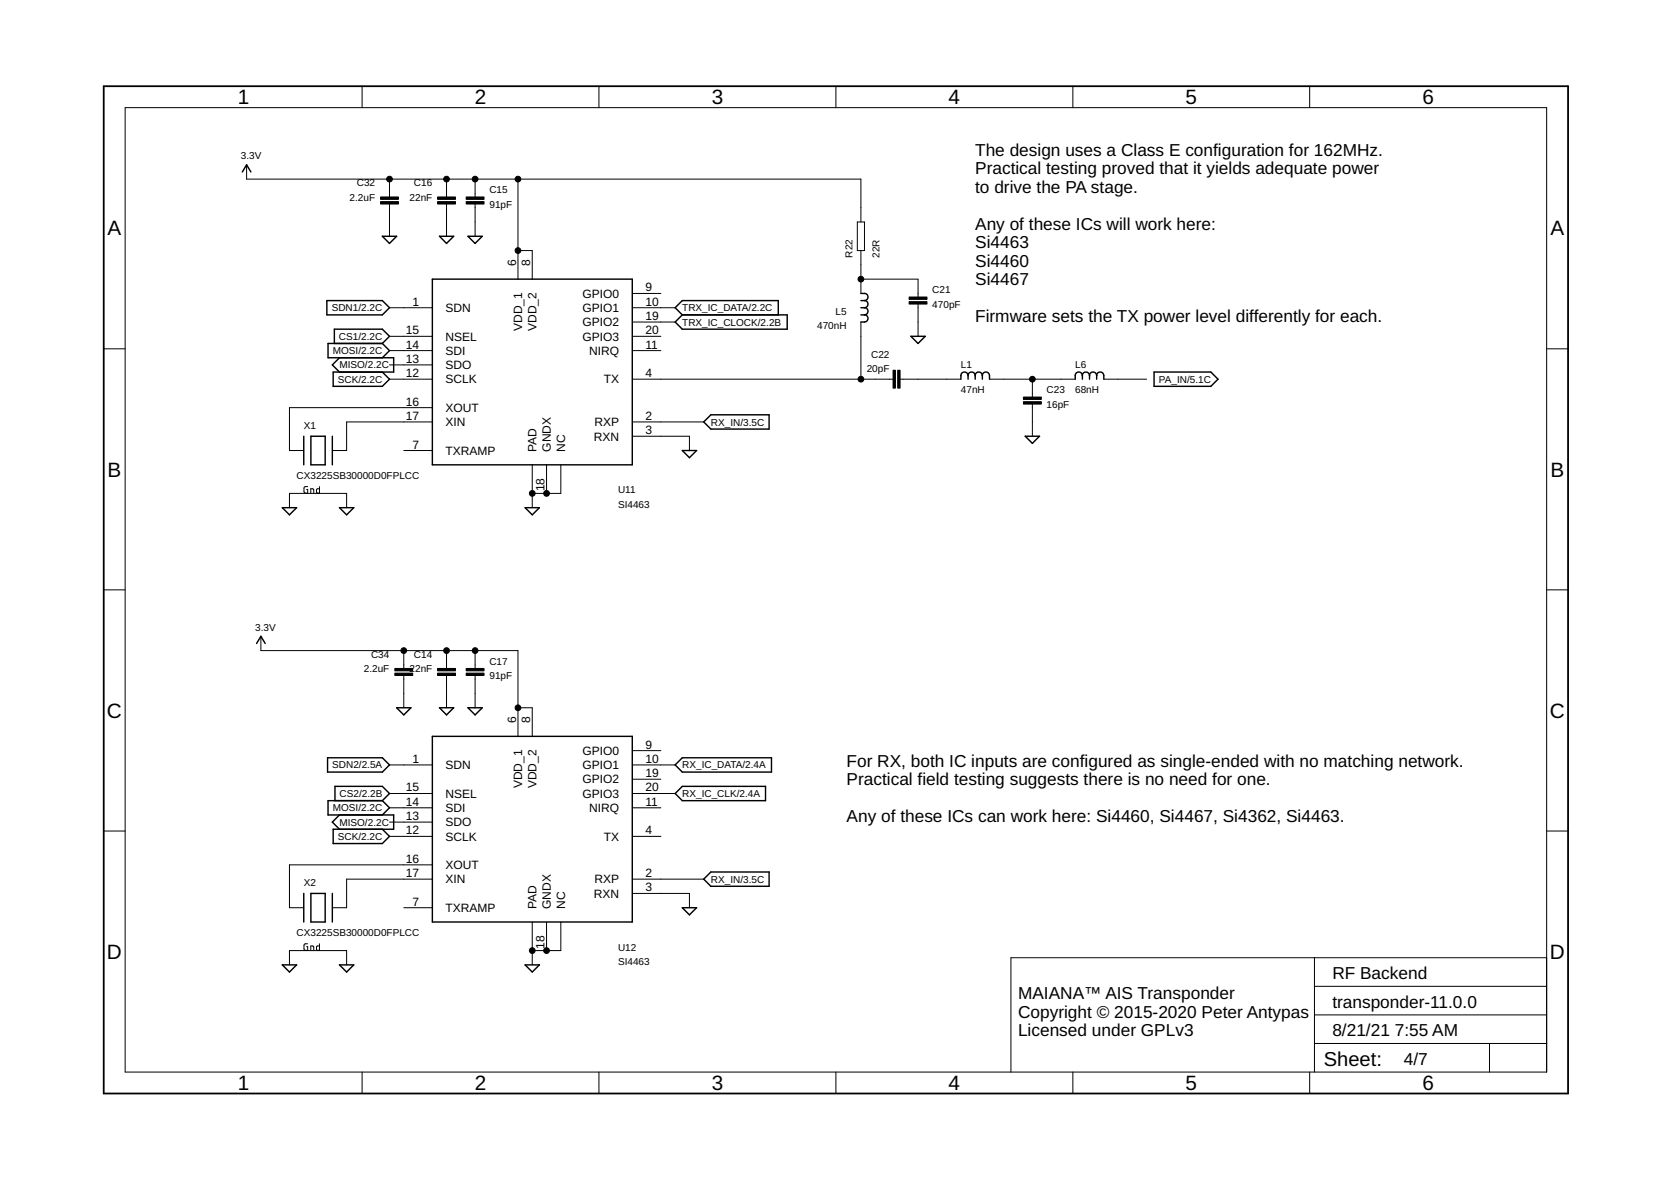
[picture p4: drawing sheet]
<svg xmlns="http://www.w3.org/2000/svg" width="297mm" height="210mm" viewBox="0 0 297 210" stroke-linecap="round" stroke-linejoin="round" font-family="sans-serif">
<g fill="none" stroke="#000" stroke-width=".25">
<path d="M43.1 30.6l.7-1.3 .8 1.3M58.1 53.4h9.9l1.2 1.3-1.2 1.3h-9.9zM68 42h2.5l-1.3 1.3zM76.9 49.6h35.5v33h-35.5zM78.1 42h2.5l-1.2 1.3zM83.2 42h2.5l-1.2 1.3zM121.3 56h18.6v2.5h-18.6l-1.3-1.3zM121.3 56l-1.3-1.3 1.3-1.3h17v2.6M153 52.2h.7a.63 .63 0 0 1 .6 .6 .63 .63 0 0 1-.6 .6M153 56h.7M153 53.4h.7M153 54.7h.7"/>
<path d="M153.7 53.4a.63 .63 0 0 1 .6 .7 .63 .63 0 0 1-.6 .6M153.7 54.7a.63 .63 0 0 1 .6 .6 .63 .63 0 0 1-.6 .7M153.7 56a.63 .63 0 0 1 .6 .6 .63 .63 0 0 1-.6 .6h-.7M161.9 59.8h2.6l-1.3 1.2zM54 77.5v5.1M55.3 77.5h2.5v5.1h-2.5zM59.1 77.5v5.1M59.4 61v-2.5h8.6l1.2 1.3-1.2 1.2M60.3 63.6l-1.2 1.3 1.2 1.2M68 61h-9.7v2.6h11.7v2.5h-10.8v2.6h8.8l1.2-1.3-1.2-1.3M68 61l1.2 1.3-1.2 1.3M125.1 75l1.3-1.3h10.3v2.6h-10.3z"/>
<path d="M172.1 66.8a.63 .63 0 0 0-.7-.7 .63 .63 0 0 0-.6 .7v.6M172.1 66.8a.63 .63 0 0 1 .6-.7 .63 .63 0 0 1 .7 .7M172.1 66.8v.6M173.4 66.8a.63 .63 0 0 1 .6-.7 .63 .63 0 0 1 .6 .7M173.4 66.8v.6M174.6 66.8a.63 .63 0 0 1 .7-.7 .63 .63 0 0 1 .6 .7v.6M174.6 66.8v.6M182.2 77.5h2.6l-1.3 1.3zM192.4 66.8a.63 .63 0 0 0-.6-.7 .63 .63 0 0 0-.7 .7v.6M192.4 66.8a.63 .63 0 0 1 .6-.7 .63 .63 0 0 1 .7 .7M192.4 66.8v.6M193.7 66.8a.63 .63 0 0 1 .6-.7 .63 .63 0 0 1 .6 .7"/>
<path d="M193.7 66.8v.6M194.9 66.8a.63 .63 0 0 1 .7-.7 .63 .63 0 0 1 .6 .7v.6M194.9 66.8v.6M205.1 66.1h10.1l1.3 1.3-1.3 1.3h-10.1zM50.2 90.2h2.5l-1.2 1.3zM60.3 90.2h2.6l-1.3 1.3zM93.3 90.2h2.6l-1.3 1.3zM121.3 80.1h2.5l-1.2 1.2zM45.6 114.4l.8-1.3 .7 1.3M58.2 134.7h9.8l1.2 1.3-1.2 1.2h-9.8zM70.5 125.8h2.5l-1.2 1.3zM76.9 130.9h35.5v33h-35.5z"/>
<path d="M78.1 125.8h2.5l-1.2 1.3zM83.2 125.8h2.5l-1.2 1.3zM120 136l1.3-1.3h15.8v2.5h-15.8zM54 158.8v5.1M55.3 158.8h2.5v5.1h-2.5zM59.1 158.8v5.1M59.5 142.3v-2.5h8.5l1.2 1.2-1.2 1.3M60.3 144.8l-1.2 1.3 1.2 1.3M68 142.3h-9.7v2.5h11.7v2.6h-10.8v2.5h8.8l1.2-1.2-1.2-1.3M68 142.3l1.2 1.3-1.2 1.2M120 141l1.3-1.2h14.8v2.5h-14.8zM125.1 156.3l1.3-1.3h10.3v2.5h-10.3z"/>
<path d="M50.2 171.5h2.5l-1.2 1.3zM60.3 171.5h2.6l-1.3 1.3zM93.3 171.5h2.6l-1.3 1.3zM121.3 161.3h2.5l-1.2 1.3z"/>
</g>
<g fill="none" stroke="#000" stroke-width=".18">
<path d="M22.2 19.1h252.7v171.4h-252.7zM64.4 15.3v3.8M106.5 15.3v3.8M148.6 15.3v3.8M190.7 15.3v3.8M232.8 15.3v3.8M43.8 29.3v2.5h109.2v7.7M69.2 31.8v3.2M69.2 36.3v5.7M79.4 31.8v3.2M79.4 36.3v5.7M84.5 31.8v3.2"/>
<path d="M84.5 36.3v5.7M92.1 31.8v17.8M152.4 39.5h1.3v5h-1.3zM69.2 54.7h7.7M69.2 59.8h7.7M92.1 44.5h2.5v5.1M112.4 54.7h7.6M112.4 52.2h5.1M112.4 59.8h5.1M112.4 57.2h7.6M153 44.5v7.7M153 57.2v10.2"/>
<path d="M153 49.6h10.2v3.2M163.2 54.1v5.7M18.4 62h3.8M69.2 67.4h7.7M69.2 62.3h7.7M69.2 64.9h7.7M76.9 75h-15.3v5.1h-2.5M76.9 72.5h-25.4v7.6h2.5M112.4 75h12.7M112.4 77.5h10.2v2.6M112.4 67.4h46.3M112.4 62.3h5.1"/>
<path d="M160 67.4h10.8M175.9 67.4h15.2M183.5 67.4v3.1M183.5 71.8v5.7M196.2 67.4h7.6M274.9 62h3.8M51.5 90.2v-2.5h10.1v2.5M54.7 86.5l-.6 .1-.1 .8 .2 .2 .5 .1v-.7h-.2M55.2 87.7v-.8l.5 .1 .1 .7M56.8 86.5v1.2l-.4-.1-.1-.1v-.5l.5-.1M71.8 80.1h5.1M94.6 82.6v7.6"/>
<path d="M97.2 82.6v5.1M99.7 82.6v5.1h-5.1M18.4 104.8h3.8M46.4 113.1v2.5h45.7v15.3M71.8 115.6v3.2M79.4 115.6v3.2M84.5 115.6v3.2M274.9 104.8h3.8M69.2 136h7.7M71.8 120.1v5.7M79.4 120.1v5.7M84.5 120.1v5.7"/>
<path d="M92.1 125.8h2.5v5.1M112.4 136h7.6M112.4 133.4h5.1M112.4 138.5h5.1M18.4 147.7h3.8M69.2 148.7h7.7M69.2 141h7.7M69.2 143.6h7.7M69.2 146.1h7.7M76.9 156.3h-15.3v5h-2.5M76.9 153.7h-25.4v7.6h2.5M112.4 156.3h12.7"/>
<path d="M112.4 158.8h10.2v2.5M112.4 148.7h5.1M112.4 141h7.6M112.4 143.6h5.1M274.9 147.7h3.8M51.5 171.5v-2.5h10.1v2.5M54.7 167.7l-.6 .2-.1 .8 .2 .2h.5v-.6h-.2M55.2 168.9v-.8l.5 .1 .1 .7M56.8 167.7v1.2h-.4l-.1-.2v-.5l.5-.1M71.8 161.3h5.1M94.6 163.9v7.6M97.2 163.9v5.1"/>
<path d="M99.7 163.9v5.1h-5.1M233.7 170.2v20.3M233.7 175.3h41.2M274.9 170.2h-95.2v20.3M64.4 190.5v3.9M106.5 190.5v3.9M148.6 190.5v3.9M190.7 190.5v3.9M232.8 190.5v3.9M233.7 185.5h41.2M233.7 180.4h41.2M264.8 185.5v5"/>
</g>
<path d="M18.4 15.3h260.3v179.1h-260.3z" fill="none" stroke="#000" stroke-width=".32"/>
<g fill="#000" stroke="#000" stroke-width=".18">
<path d="M67.6 35h3.2v.4h-3.2zM67.6 35.8h3.2v.5h-3.2zM77.8 35h3.2v.4h-3.2zM77.8 35.8h3.2v.5h-3.2zM82.9 35h3.1v.4h-3.1zM82.9 35.8h3.1v.5h-3.1zM161.6 52.8h3.2v.4h-3.2zM161.6 53.6h3.2v.4h-3.2zM158.7 65.8h.5v3.2h-.5zM159.6 65.8h.4v3.2h-.4zM181.9 70.6h3.2v.4h-3.2zM181.9 71.4h3.2v.4h-3.2z"/>
<path d="M70.2 118.8h3.2v.4h-3.2zM70.2 119.6h3.2v.5h-3.2zM77.8 118.8h3.2v.4h-3.2zM77.8 119.6h3.2v.5h-3.2zM82.9 118.8h3.1v.4h-3.1zM82.9 119.6h3.1v.5h-3.1z"/>
</g>
<g fill="#000" stroke="#000" stroke-width=".18">
<circle cx="69.2" cy="31.8" r=".51"/>
<circle cx="79.4" cy="31.8" r=".51"/>
<circle cx="84.5" cy="31.8" r=".51"/>
<circle cx="92.1" cy="31.8" r=".51"/>
<circle cx="92.1" cy="44.5" r=".51"/>
<circle cx="153" cy="49.6" r=".51"/>
<circle cx="153" cy="67.4" r=".51"/>
<circle cx="183.5" cy="67.4" r=".51"/>
<circle cx="94.6" cy="87.7" r=".51"/>
<circle cx="97.2" cy="87.7" r=".51"/>
<circle cx="71.8" cy="115.6" r=".51"/>
<circle cx="79.4" cy="115.6" r=".51"/>
<circle cx="84.5" cy="115.6" r=".51"/>
<circle cx="92.1" cy="125.8" r=".51"/>
<circle cx="94.6" cy="169" r=".51"/>
<circle cx="97.2" cy="169" r=".51"/>
</g>
<g font-size="3.7">
<text x="42.3" y="18.5">1</text>
<text x="84.4" y="18.5">2</text>
<text x="126.5" y="18.5">3</text>
<text x="168.6" y="18.5">4</text>
<text x="210.7" y="18.5">5</text>
<text x="252.9" y="18.5">6</text>
<text x="19.1" y="41.9">A</text>
<text x="275.6" y="41.9">A</text>
<text x="19.1" y="84.7">B</text>
<text x="275.6" y="84.7">B</text>
<text x="19" y="127.6">C</text>
<text x="275.5" y="127.6">C</text>
<text x="19" y="170.4">D</text>
<text x="275.5" y="170.4">D</text>
<text x="42.3" y="193.7">1</text>
<text x="84.4" y="193.7">2</text>
<text x="126.5" y="193.7">3</text>
<text x="168.6" y="193.7">4</text>
<text x="210.7" y="193.7">5</text>
<text x="252.9" y="193.7">6</text>
</g>
<text font-size="3.6" x="235.3" y="189.4">Sheet:</text>
<g font-size="3.1">
<text x="173.3" y="27.7">The design uses a Class E configuration for 162MHz.</text>
<text x="173.3" y="31">Practical testing proved that it yields adequate power</text>
<text x="173.3" y="34.3">to drive the PA stage.</text>
<text x="173.3" y="40.8">Any of these ICs will work here:</text>
<text x="173.3" y="44.1">Si4463</text>
<text x="173.3" y="47.4">Si4460</text>
<text x="173.3" y="50.7">Si4467</text>
<text x="173.3" y="57.2">Firmware sets the TX power level differently for each.</text>
<text x="150.5" y="136.3">For RX, both IC inputs are configured as single-ended with no matching network.</text>
<text x="150.5" y="139.5">Practical field testing suggests there is no need for one.</text>
<text x="150.5" y="146.1">Any of these ICs can work here: Si4460, Si4467, Si4362, Si4463.</text>
<text x="181" y="177.6">MAIANA™ AIS Transponder</text>
<text x="236.8" y="174">RF Backend</text>
<text x="236.8" y="179.1">transponder-11.0.0</text>
<text x="181" y="180.9">Copyright © 2015-2020 Peter Antypas</text>
<text x="181" y="184.2">Licensed under GPLv3</text>
<text x="236.8" y="184.2">8/21/21</text>
<text x="247.9" y="184.2">7:55 AM</text>
<text x="249.5" y="189.3">4/7</text>
</g>
<g font-size="2.1">
<text x="91.7" y="47.3" transform="rotate(-90 91.7 47.3)">6</text>
<text x="94.3" y="47.3" transform="rotate(-90 94.3 47.3)">8</text>
<text x="103.5" y="52.9">GPIO0</text>
<text x="114.7" y="51.8">9</text>
<text x="72.1" y="59.4">15</text>
<text x="73.3" y="54.3">1</text>
<text x="79.2" y="55.4">SDN</text>
<text x="92.8" y="58.8" transform="rotate(-90 92.8 58.8)">VDD_1</text>
<text x="95.4" y="58.8" transform="rotate(-90 95.4 58.8)">VDD_2</text>
<text x="103.5" y="55.5">GPIO1</text>
<text x="103.5" y="58">GPIO2</text>
<text x="114.7" y="54.3">10</text>
<text x="114.7" y="59.4">20</text>
<text x="114.7" y="56.9">19</text>
<text x="72.1" y="62">14</text>
<text x="72.1" y="64.5">13</text>
<text x="79.2" y="60.5">NSEL</text>
<text x="79.2" y="63.1">SDI</text>
<text x="79.2" y="65.6">SDO</text>
<text x="103.5" y="60.5">GPIO3</text>
<text x="104.7" y="63.1">NIRQ</text>
<text x="114.7" y="62">11</text>
<text x="72.1" y="67">12</text>
<text x="79.2" y="68.1">SCLK</text>
<text x="107.3" y="68.1">TX</text>
<text x="114.7" y="67">4</text>
<text x="72.1" y="74.6">17</text>
<text x="72.1" y="72.1">16</text>
<text x="79.2" y="75.8">XIN</text>
<text x="79.2" y="73.2">XOUT</text>
<text x="105.7" y="75.8">RXP</text>
<text x="114.7" y="74.6">2</text>
<text x="114.7" y="77.2">3</text>
<text x="73.3" y="79.7">7</text>
<text x="79.2" y="80.8">TXRAMP</text>
<text x="95.4" y="80.3" transform="rotate(-90 95.4 80.3)">PAD</text>
<text x="97.9" y="80.3" transform="rotate(-90 97.9 80.3)">GNDX</text>
<text x="100.5" y="80.3" transform="rotate(-90 100.5 80.3)">NC</text>
<text x="105.6" y="78.3">RXN</text>
<text x="96.8" y="87.3" transform="rotate(-90 96.8 87.3)">18</text>
<text x="91.7" y="128.5" transform="rotate(-90 91.7 128.5)">6</text>
<text x="94.3" y="128.5" transform="rotate(-90 94.3 128.5)">8</text>
<text x="73.3" y="135.6">1</text>
<text x="79.2" y="136.7">SDN</text>
<text x="103.5" y="134.2">GPIO0</text>
<text x="103.5" y="136.7">GPIO1</text>
<text x="114.7" y="133.1">9</text>
<text x="114.7" y="135.6">10</text>
<text x="72.1" y="140.7">15</text>
<text x="72.1" y="143.2">14</text>
<text x="79.2" y="141.8">NSEL</text>
<text x="92.8" y="140.1" transform="rotate(-90 92.8 140.1)">VDD_1</text>
<text x="95.4" y="140.1" transform="rotate(-90 95.4 140.1)">VDD_2</text>
<text x="103.5" y="141.8">GPIO3</text>
<text x="103.5" y="139.2">GPIO2</text>
<text x="114.7" y="140.7">20</text>
<text x="114.7" y="138.1">19</text>
<text x="114.7" y="143.2">11</text>
<text x="72.1" y="145.7">13</text>
<text x="72.1" y="148.3">12</text>
<text x="79.2" y="144.3">SDI</text>
<text x="79.2" y="146.9">SDO</text>
<text x="79.2" y="149.4">SCLK</text>
<text x="104.7" y="144.3">NIRQ</text>
<text x="107.3" y="149.4">TX</text>
<text x="114.7" y="148.3">4</text>
<text x="72.1" y="155.9">17</text>
<text x="72.1" y="153.4">16</text>
<text x="79.2" y="154.5">XOUT</text>
<text x="114.7" y="155.9">2</text>
<text x="73.3" y="161">7</text>
<text x="79.2" y="157">XIN</text>
<text x="95.4" y="161.5" transform="rotate(-90 95.4 161.5)">PAD</text>
<text x="97.9" y="161.5" transform="rotate(-90 97.9 161.5)">GNDX</text>
<text x="100.5" y="161.5" transform="rotate(-90 100.5 161.5)">NC</text>
<text x="105.6" y="159.6">RXN</text>
<text x="105.7" y="157">RXP</text>
<text x="114.7" y="158.4">3</text>
<text x="79.2" y="162.1">TXRAMP</text>
<text x="96.8" y="168.6" transform="rotate(-90 96.8 168.6)">18</text>
</g>
<g font-size="1.8">
<text x="42.8" y="28.3">3.3V</text>
<text x="62.1" y="35.6">2.2uF</text>
<text x="63.4" y="33.1">C32</text>
<text x="72.8" y="35.6">22nF</text>
<text x="73.6" y="33.1">C16</text>
<text x="87" y="34.4">C15</text>
<text x="87" y="36.9">91pF</text>
<text x="151.5" y="45.8" transform="rotate(-90 151.5 45.8)">R22</text>
<text x="156.3" y="45.8" transform="rotate(-90 156.3 45.8)">22R</text>
<text x="165.7" y="52.1">C21</text>
<text x="59" y="55.3">SDN1/2.2C</text>
<text x="121.3" y="55.3">TRX_IC_DATA/2.2C</text>
<text x="121.3" y="57.9">TRX_IC_CLOCK/2.2B</text>
<text x="145.3" y="58.5">470nH</text>
<text x="148.5" y="56">L5</text>
<text x="165.7" y="54.7">470pF</text>
<text x="59.2" y="62.9">MOSI/2.2C</text>
<text x="60.3" y="60.4">CS1/2.2C</text>
<text x="60.3" y="65.5">MISO/2.2C</text>
<text x="154.9" y="63.6">C22</text>
<text x="170.8" y="65.5">L1</text>
<text x="191.1" y="65.5">L6</text>
<text x="60.1" y="68">SCK/2.2C</text>
<text x="154.1" y="66.1">20pF</text>
<text x="170.8" y="69.9">47nH</text>
<text x="186" y="69.9">C23</text>
<text x="191.1" y="69.9">68nH</text>
<text x="206" y="68">PA_IN/5.1C</text>
<text x="54" y="76.3">X1</text>
<text x="126.4" y="75.6">RX_IN/3.5C</text>
<text x="186" y="72.5">16pF</text>
<text x="52.7" y="85.2">CX3225SB30000D0FPLCC</text>
<text x="109.9" y="87.7">U11</text>
<text x="109.9" y="90.2">SI4463</text>
<text x="45.4" y="112.1">3.3V</text>
<text x="64.7" y="119.4">2.2uF</text>
<text x="66" y="116.9">C34</text>
<text x="72.8" y="119.4">22nF</text>
<text x="73.6" y="116.9">C14</text>
<text x="87" y="118.2">C17</text>
<text x="87" y="120.7">91pF</text>
<text x="59.1" y="136.6">SDN2/2.5A</text>
<text x="121.3" y="136.6">RX_IC_DATA/2.4A</text>
<text x="60.4" y="141.7">CS2/2.2B</text>
<text x="121.3" y="141.7">RX_IC_CLK/2.4A</text>
<text x="59.2" y="144.2">MOSI/2.2C</text>
<text x="60.1" y="149.3">SCK/2.2C</text>
<text x="60.3" y="146.7">MISO/2.2C</text>
<text x="54" y="157.5">X2</text>
<text x="126.4" y="156.9">RX_IN/3.5C</text>
<text x="52.7" y="166.4">CX3225SB30000D0FPLCC</text>
<text x="109.9" y="171.5">SI4463</text>
<text x="109.9" y="169">U12</text>
</g>
</svg>
